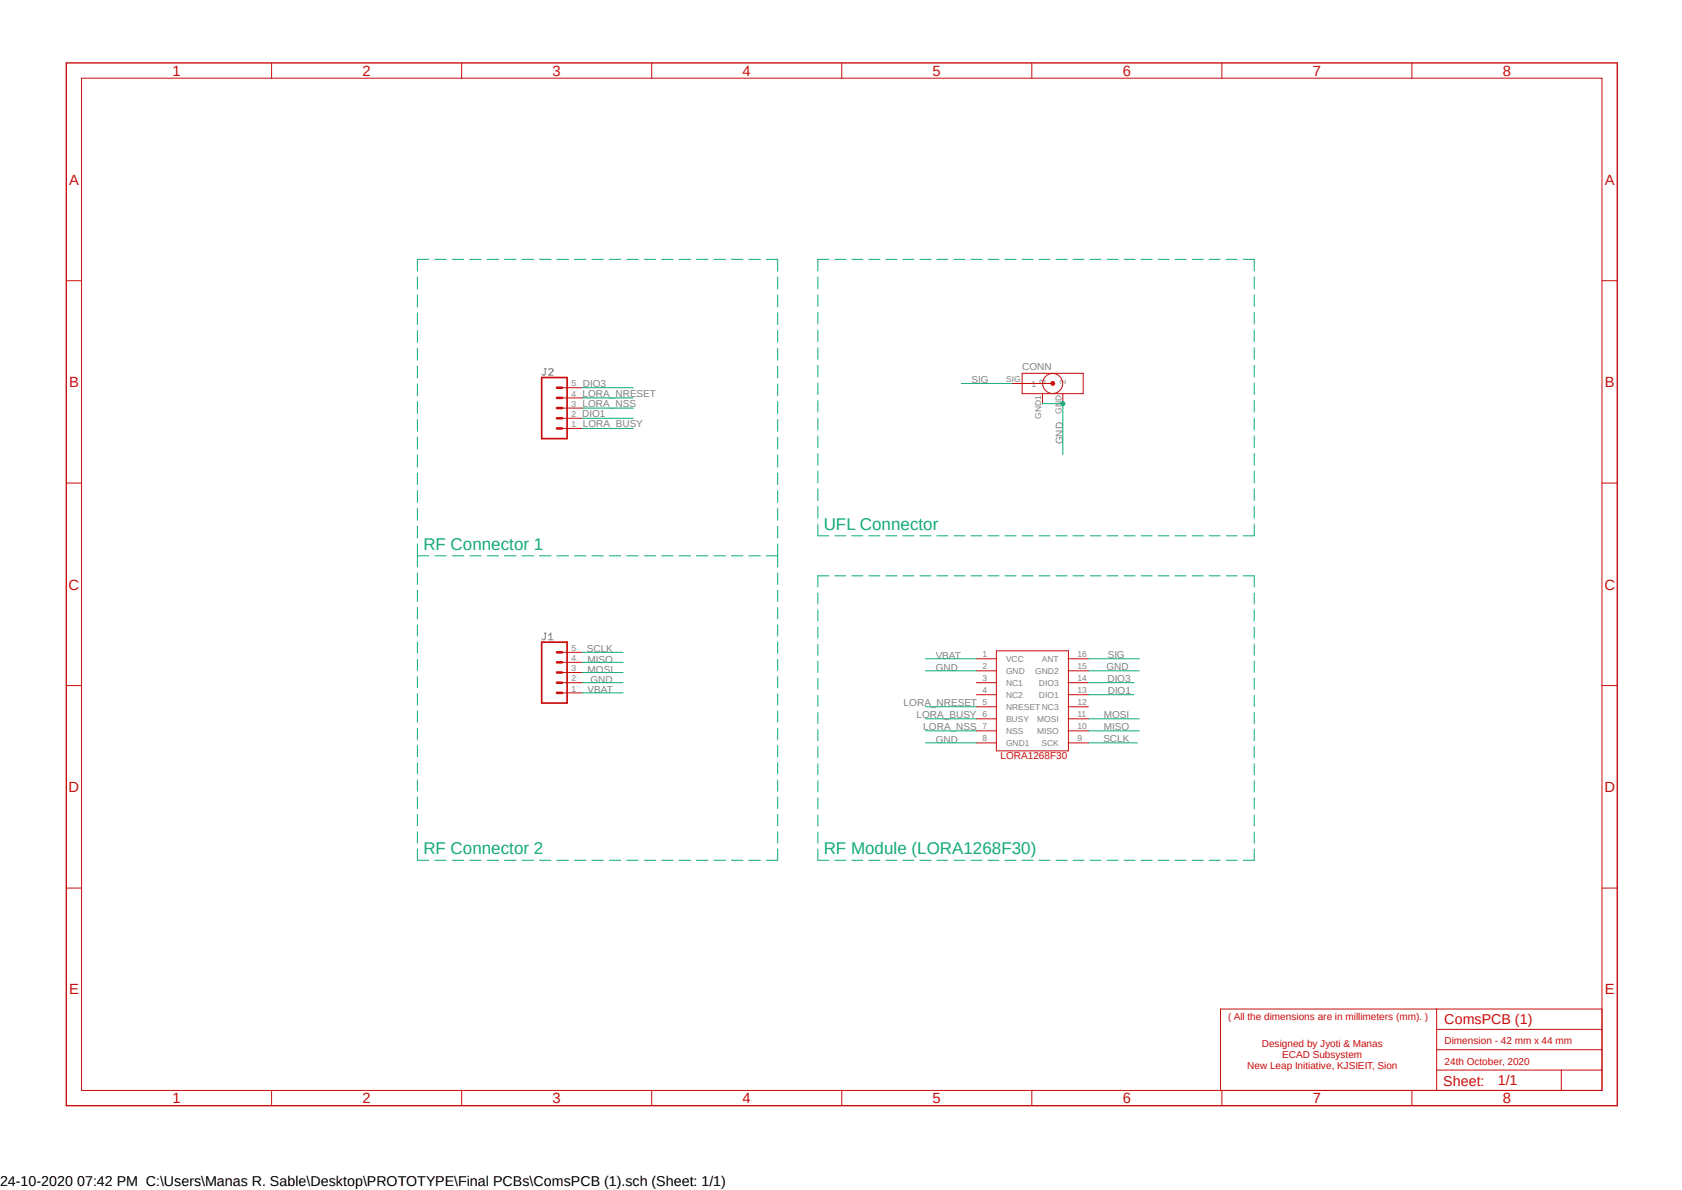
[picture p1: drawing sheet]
<svg xmlns="http://www.w3.org/2000/svg" width="420mm" height="297mm" viewBox="0 0 420 297" stroke-linecap="round" stroke-linejoin="round" font-family="sans-serif">
<path d="M16 15.4l388.2 261.2M404.2 15.4l-388.2 261.2" fill="none" stroke="#fff" stroke-width=".25"/>
<path d="M135.9 92h.5M136.1 92v1.4l-.2 .2-.6-.2M137 92.3l.2-.3h.6l.3 .3v.3l-1.1 1h1.1M135.9 158h.5M136.1 158v1.4l-.2 .3-.6-.3M137 159.7h1.1M137 158.6l.5-.6v1.7" fill="none" stroke="#808080" stroke-width=".25"/>
<g fill="none" stroke="#c90d0c" stroke-width=".25">
<path d="M252.7 95.7h10.1M255.2 93.2h15.3v5.1h-15.3zM260.3 98.3v2.5M265.4 98.3v2.5"/>
<circle cx="262.8" cy="95.7" r="2.5"/>
</g>
<path d="M262.5 95.3l.3-.1 .4 .1 .2 .4-.2 .4-.4 .1-.3-.1-.1-.4z" fill-rule="evenodd" fill="#c90d0c"/>
<g fill="none" stroke="#c90d0c" stroke-width=".25">
<path d="M20.4 19.5h379.6v252.7h-379.6zM67.8 15.7v3.8M115.3 15.7v3.8M162.7 15.7v3.8M210.2 15.7v3.8M257.6 15.7v3.8M305.1 15.7v3.8M352.6 15.7v3.8M16.6 70.1h3.8M400 70.1h3.8M140.3 99.3h5.1M140.3 96.8h5.1"/>
<path d="M262.5 95.3l.3-.1 .4 .1 .2 .4-.2 .4-.4 .1-.3-.1-.1-.4zM140.3 106.9h5.1M140.3 104.4h5.1M140.3 101.9h5.1M16.6 120.6h3.8M400 120.6h3.8M16.6 171.1h3.8M140.3 172.9h5.1M140.3 170.4h5.1M140.3 167.9h5.1M140.3 165.3h5.1M140.3 162.8h5.1"/>
<path d="M243.8 170.4h5.1M243.8 164.4h5.1M243.8 167.4h5.1M243.8 173.4h5.1M243.8 176.4h5.1M243.8 179.4h5.1M248.8 162.4h18v25h-18zM266.7 170.4h5.1M266.7 164.4h5.1M266.7 167.4h5.1M266.7 173.4h5.1M266.7 176.4h5.1"/>
<path d="M266.7 179.4h5.1M400 171.1h3.8M243.8 182.4h5.1M243.8 185.4h5.1M266.7 182.4h5.1M266.7 185.4h5.1M16.6 221.7h3.8M400 221.7h3.8M358.7 251.8v20.4M358.7 256.9h41.3M400 251.8h-95.2v20.4M67.8 272.2v3.8"/>
<path d="M115.3 272.2v3.8M162.7 272.2v3.8M210.2 272.2v3.8M257.6 272.2v3.8M305.1 272.2v3.8M352.6 272.2v3.8M358.7 267.1h41.3M358.7 262h41.3M389.8 267.1v5.1"/>
</g>
<path d="M135.3 94.2h6.3v15.3h-6.3zM135.3 160.3h6.3v15.2h-6.3z" fill="none" stroke="#c90d0c" stroke-width=".42"/>
<path d="M139.1 96.8h1.2M139.1 99.3h1.2M139.1 101.9h1.2M139.1 104.4h1.2M139.1 106.9h1.2M139.1 167.9h1.2M139.1 170.4h1.2M139.1 172.9h1.2M139.1 162.8h1.2M139.1 165.3h1.2" fill="none" stroke="#c90d0c" stroke-width=".64"/>
<path d="M16.6 15.7h387.2v260.3h-387.2z" fill="none" stroke="#c90d0c" stroke-width=".34"/>
<path d="M260.3 100.8h5.1v12.7M145.4 172.9h10.2M145.4 170.4h10.2M231.1 164.4h12.7" fill="none" stroke="#0dab76" stroke-width=".25"/>
<circle cx="265.4" cy="100.8" r=".51" fill="#0dab76"/>
<g fill="none" stroke="#0dab76" stroke-width=".25">
<path d="M104.2 69.2v2.9M104.2 73.6v3M104.2 78.1v2.9M107.1 64.7h-2.9v3M108.6 64.7h2.8M112.9 64.7h2.9M117.3 64.7h2.8M121.7 64.7h2.8M126 64.7h2.9M130.3 64.7h2.9M134.7 64.7h2.9M139.1 64.7h2.8"/>
<path d="M143.4 64.7h2.9M147.8 64.7h2.8M152.1 64.7h2.9M156.5 64.7h2.8M160.9 64.7h2.8M165.2 64.7h2.9M169.5 64.7h2.9M173.9 64.7h2.9M178.3 64.7h2.8M182.6 64.7h2.9M187 64.7h2.9M191.3 64.7h2.9v3"/>
<path d="M194.2 69.2v2.9M194.2 73.6v3M194.2 78.1v2.9M204.2 69.1v3M204.2 73.6v2.9M204.2 78v2.9M207 64.7h-2.8v2.9M208.4 64.7h2.8M212.7 64.7h2.7M217 64.7h2.7M221.2 64.7h2.7M225.4 64.7h2.8"/>
<path d="M229.7 64.7h2.8M233.9 64.7h2.8M238.2 64.7h2.8M242.4 64.7h2.8M246.7 64.7h2.7M251 64.7h2.7M255.2 64.7h2.7M259.4 64.7h2.8M263.7 64.7h2.7M267.9 64.7h2.8M272.2 64.7h2.7M276.4 64.7h2.8"/>
<path d="M280.7 64.7h2.7M284.9 64.7h2.8M289.2 64.7h2.7M293.4 64.7h2.8M297.7 64.7h2.7M301.9 64.7h2.8M306.2 64.7h2.7M310.4 64.7h2.8v2.9M313.2 69.1v3M313.2 73.6v2.9M313.2 78v2.9M104.2 82.5v2.9"/>
<path d="M104.2 87v2.9M104.2 91.4v2.9M104.2 95.8v3M145.4 99.3h12.7M145.4 96.8h12.7M194.2 82.5v2.9M194.2 87v2.9M194.2 91.4v2.9M194.2 95.8v3M204.2 82.4v2.9M204.2 86.8v2.9M204.2 91.2v2.9"/>
<path d="M204.2 95.6v2.9M204.2 100v2.9M240 95.7h12.7M313.2 82.4v2.9M313.2 86.8v2.9M313.2 91.2v2.9M313.2 95.6v2.9M313.2 100v2.9M104.2 100.2v3M104.2 104.7v3M104.2 109.1v3M104.2 113.6v2.9"/>
<path d="M104.2 118v2.9M145.4 106.9h12.7M145.4 101.9h12.7M145.4 104.4h12.7M194.2 100.2v3M194.2 104.7v3M194.2 109.1v3M194.2 113.6v2.9M194.2 118v2.9M204.2 104.4v2.9M204.2 108.8v2.9M204.2 113.2v2.9"/>
<path d="M204.2 117.6v2.9M313.2 104.4v2.9M313.2 108.8v2.9M313.2 113.2v2.9M313.2 117.6v2.9M104.2 122.5v2.9M104.2 126.9v2.9M104.2 131.4v2.9M104.2 135.8v5.7M104.2 138.7h2.9M108.6 138.7h2.8M112.9 138.7h2.9"/>
<path d="M117.3 138.7h2.8M121.7 138.7h2.8M126 138.7h2.9M130.3 138.7h2.9M134.7 138.7h2.9M139.1 138.7h2.8M143.4 138.7h2.9M147.8 138.7h2.8M152.1 138.7h2.9M156.5 138.7h2.8M160.9 138.7h2.8M165.2 138.7h2.9"/>
<path d="M169.5 138.7h2.9M173.9 138.7h2.9M178.3 138.7h2.8M182.6 138.7h2.9M187 138.7h2.9M191.3 138.7h2.9M194.2 122.5v2.9M194.2 126.9v2.9M194.2 131.4v2.9M194.2 135.8v5.7M204.2 122v2.9M204.2 126.4v2.9"/>
<path d="M204.2 130.8v2.9h2.8M208.4 133.7h2.8M212.7 133.7h2.7M217 133.7h2.7M221.2 133.7h2.7M225.4 133.7h2.8M229.7 133.7h2.8M233.9 133.7h2.8M238.2 133.7h2.8M242.4 133.7h2.8M246.7 133.7h2.7M251 133.7h2.7"/>
<path d="M255.2 133.7h2.7M259.4 133.7h2.8M263.7 133.7h2.7M267.9 133.7h2.8M272.2 133.7h2.7M276.4 133.7h2.8M280.7 133.7h2.7M284.9 133.7h2.8M289.2 133.7h2.7M293.4 133.7h2.8M297.7 133.7h2.7M301.9 133.7h2.8"/>
<path d="M306.2 133.7h2.7M313.2 122v2.9M313.2 126.4v2.9M313.2 130.8v2.9h-2.8M104.2 143v2.8M104.2 147.3v2.8M104.2 151.6v2.8M104.2 156v2.7M194.2 143v2.8M194.2 147.3v2.8M194.2 151.6v2.8M194.2 156v2.7"/>
<path d="M204.2 148v2.7M204.2 152.2v2.8M204.2 156.5v2.8M207 143.7h-2.8v2.8M208.4 143.7h2.8M212.7 143.7h2.7M217 143.7h2.7M221.2 143.7h2.7M225.4 143.7h2.8M229.7 143.7h2.8M233.9 143.7h2.8M238.2 143.7h2.8"/>
<path d="M242.4 143.7h2.8M246.7 143.7h2.7M251 143.7h2.7M255.2 143.7h2.7M259.4 143.7h2.8M263.7 143.7h2.7M267.9 143.7h2.8M272.2 143.7h2.7M276.4 143.7h2.8M280.7 143.7h2.7M284.9 143.7h2.8M289.2 143.7h2.7"/>
<path d="M293.4 143.7h2.8M297.7 143.7h2.7M301.9 143.7h2.8M306.2 143.7h2.7M310.4 143.7h2.8v2.8M313.2 148v2.7M313.2 152.2v2.8M313.2 156.5v2.8M104.2 160.2v2.8M104.2 164.5v2.8M104.2 168.9v2.8M104.2 173.1v2.9"/>
<path d="M104.2 177.5v2.8M145.4 167.9h10.2M145.4 165.3h10.2M145.4 162.8h10.2M194.2 160.2v2.8M194.2 164.5v2.8M194.2 168.9v2.8M194.2 173.1v2.9M194.2 177.5v2.8M204.2 160.8v2.7M204.2 165v2.8M204.2 169.3v2.7"/>
<path d="M204.2 173.6v2.7M204.2 177.8v2.8M231.1 167.4h12.7M231.1 179.4h12.7M231.1 176.4h12.7M271.8 167.4h12.7M271.8 179.4h12.7M271.8 164.4h12.7M271.8 170.4h11.4M271.8 173.4h11.4M313.2 160.8v2.7M313.2 165v2.8"/>
<path d="M313.2 169.3v2.7M313.2 173.6v2.7M313.2 177.8v2.8M104.2 181.8v2.8M104.2 186.1v2.8M104.2 190.4v2.8M104.2 194.7v2.8M104.2 199v2.8M194.2 181.8v2.8M194.2 186.1v2.8M194.2 190.4v2.8M194.2 194.7v2.8"/>
<path d="M194.2 199v2.8M204.2 182.1v2.8M204.2 186.4v2.7M204.2 190.6v2.8M204.2 194.9v2.8M204.2 199.1v2.8M231.1 185.4h12.7M231.1 182.4h12.7M271.8 185.4h12.2M271.8 182.4h12.7M313.2 182.1v2.8M313.2 186.4v2.7"/>
<path d="M313.2 190.6v2.8M313.2 194.9v2.8M313.2 199.1v2.8M104.2 211.9v2.8h2.9M104.2 203.3v2.8M104.2 207.6v2.8M108.6 214.7h2.8M112.9 214.7h2.9M117.3 214.7h2.8M121.7 214.7h2.8M126 214.7h2.9M130.3 214.7h2.9"/>
<path d="M134.7 214.7h2.9M139.1 214.7h2.8M143.4 214.7h2.9M147.8 214.7h2.8M152.1 214.7h2.9M156.5 214.7h2.8M160.9 214.7h2.8M165.2 214.7h2.9M169.5 214.7h2.9M173.9 214.7h2.9M178.3 214.7h2.8M182.6 214.7h2.9"/>
<path d="M187 214.7h2.9M194.2 211.9v2.8h-2.9M194.2 203.3v2.8M194.2 207.6v2.8M204.2 203.4v2.8M204.2 207.7v2.7M204.2 211.9v2.8h2.8M208.4 214.7h2.8M212.7 214.7h2.7M217 214.7h2.7M221.2 214.7h2.7M225.4 214.7h2.8"/>
<path d="M229.7 214.7h2.8M233.9 214.7h2.8M238.2 214.7h2.8M242.4 214.7h2.8M246.7 214.7h2.7M251 214.7h2.7M255.2 214.7h2.7M259.4 214.7h2.8M263.7 214.7h2.7M267.9 214.7h2.8M272.2 214.7h2.7M276.4 214.7h2.8"/>
<path d="M280.7 214.7h2.7M284.9 214.7h2.8M289.2 214.7h2.7M293.4 214.7h2.8M297.7 214.7h2.7M301.9 214.7h2.8M306.2 214.7h2.7M313.2 203.4v2.8M313.2 207.7v2.7M313.2 211.9v2.8h-2.8"/>
<circle cx="265.4" cy="100.8" r=".51"/>
</g>
<g font-size="4.2" fill="#0dab76">
<text x="105.7" y="137.2">RF Connector 1</text>
<text x="205.7" y="132.2">UFL Connector</text>
<text x="105.7" y="213.2">RF Connector 2</text>
<text x="205.7" y="213.2">RF Module (LORA1268F30)</text>
</g>
<g font-size="3.7" fill="#c90d0c">
<text x="43.1" y="18.9">1</text>
<text x="90.5" y="18.9">2</text>
<text x="138" y="18.9">3</text>
<text x="185.4" y="18.9">4</text>
<text x="232.9" y="18.9">5</text>
<text x="280.3" y="18.9">6</text>
<text x="327.8" y="18.9">7</text>
<text x="375.3" y="18.9">8</text>
<text x="17.2" y="46.1">A</text>
<text x="400.7" y="46.1">A</text>
<text x="17.2" y="96.6">B</text>
<text x="400.7" y="96.6">B</text>
<text x="17.1" y="147.1">C</text>
<text x="400.6" y="147.1">C</text>
<text x="17.1" y="197.7">D</text>
<text x="400.6" y="197.7">D</text>
<text x="17.2" y="248.2">E</text>
<text x="400.7" y="248.2">E</text>
<text x="43.1" y="275.4">1</text>
<text x="90.5" y="275.4">2</text>
<text x="138" y="275.4">3</text>
<text x="185.4" y="275.4">4</text>
<text x="232.9" y="275.4">5</text>
<text x="280.3" y="275.4">6</text>
<text x="327.8" y="275.4">7</text>
<text x="375.3" y="275.4">8</text>
</g>
<g font-size="3.6" fill="#c90d0c">
<text x="360.6" y="255.7">ComsPCB (1)</text>
<text x="360.4" y="271">Sheet:</text>
<text x="374" y="270.9">1/1</text>
</g>
<text font-size="3.6" x="0" y="296">24-10-2020 07:42 PM C:\Users\Manas R. Sable\Desktop\PROTOTYPE\Final PCBs\ComsPCB (1).sch (Sheet: 1/1)</text>
<g font-size="2.5" fill="#808080">
<text x="242.6" y="95.7">SIG</text>
<text x="255.2" y="92.4">CONN</text>
<text x="145.5" y="101.6">LORA_NSS</text>
<text x="145.5" y="99">LORA_NRESET</text>
<text x="145.5" y="96.5">DIO3</text>
<text x="145.4" y="104.1">DIO1</text>
<text x="145.5" y="106.6">LORA_BUSY</text>
<text x="265.4" y="110.9" transform="rotate(-90 265.4 110.9)">GND</text>
<text x="146.5" y="162.8">SCLK</text>
<text x="146.7" y="167.9">MOSI</text>
<text x="146.7" y="165.4">MISO</text>
<text x="233.6" y="164.4">VBAT</text>
<text x="233.6" y="167.4">GND</text>
<text x="276.3" y="167.2">GND</text>
<text x="276.6" y="164.2">SIG</text>
<text x="146.7" y="172.9">VBAT</text>
<text x="147.4" y="170.4">GND</text>
<text x="276.5" y="170.2">DIO3</text>
<text x="276.6" y="173.1">DIO1</text>
<text x="225.6" y="176.2">LORA_NRESET</text>
<text x="228.9" y="179.2">LORA_BUSY</text>
<text x="275.6" y="179.2">MOSI</text>
<text x="230.6" y="182.2">LORA_NSS</text>
<text x="233.6" y="185.4">GND</text>
<text x="275.5" y="185.1">SCLK</text>
<text x="275.6" y="182.2">MISO</text>
</g>
<g font-size="2.5" fill="#c90d0c">
<text x="249.8" y="189.4">LORA1268F30</text>
<text x="306.7" y="254.7">( All the dimensions are in millimeters (mm). )</text>
<text x="315" y="261.4">Designed by Jyoti &amp; Manas</text>
<text x="360.7" y="260.7">Dimension - 42 mm x 44 mm</text>
<text x="311.4" y="266.7">New Leap Initiative, KJSIEIT, Sion</text>
<text x="320.2" y="264.1">ECAD Subsystem</text>
<text x="360.7" y="265.7">24th October, 2020</text>
</g>
<g font-size="2.1" fill="#808080">
<text x="251.2" y="95.3">SIG</text>
<text x="261.1" y="95.9" transform="rotate(-90 261.1 95.9)">3</text>
<text x="266.1" y="95.9" transform="rotate(-90 266.1 95.9)">2</text>
<text x="142.7" y="101.5">3</text>
<text x="142.7" y="99">4</text>
<text x="142.7" y="96.4">5</text>
<text x="257.6" y="96.5">1</text>
<text x="142.7" y="106.6">1</text>
<text x="142.7" y="104.1">2</text>
<text x="260" y="104.5" transform="rotate(-90 260 104.5)">GND1</text>
<text x="265" y="103.3" transform="rotate(-90 265 103.3)">GND</text>
<text x="142.7" y="167.5">3</text>
<text x="142.7" y="165">4</text>
<text x="142.7" y="162.4">5</text>
<text x="245.4" y="164">1</text>
<text x="245.4" y="167">2</text>
<text x="251.2" y="165.2">VCC</text>
<text x="260.1" y="165.2">ANT</text>
<text x="269" y="167">15</text>
<text x="269" y="164">16</text>
<text x="142.7" y="172.6">1</text>
<text x="142.7" y="170.1">2</text>
<text x="245.4" y="170.1">3</text>
<text x="245.4" y="173.1">4</text>
<text x="251.2" y="168.2">GND</text>
<text x="251.2" y="171.2">NC1</text>
<text x="258.5" y="168.2">GND2</text>
<text x="259.4" y="171.2">DIO3</text>
<text x="269" y="173.1">13</text>
<text x="269" y="170.1">14</text>
<text x="245.4" y="176.1">5</text>
<text x="245.4" y="179.1">6</text>
<text x="251.2" y="174.2">NC2</text>
<text x="251.2" y="177.2">NRESET NC3</text>
<text x="259.4" y="174.2">DIO1</text>
<text x="269" y="179.1">11</text>
<text x="269" y="176.1">12</text>
<text x="245.4" y="182">7</text>
<text x="245.4" y="185">8</text>
<text x="251.2" y="180.2">BUSY</text>
<text x="251.2" y="183.2">NSS</text>
<text x="259" y="183.2">MISO</text>
<text x="259" y="180.2">MOSI</text>
<text x="269" y="185">9</text>
<text x="269" y="182">10</text>
<text x="251.2" y="186.2">GND1</text>
<text x="260.1" y="186.2">SCK</text>
</g>
</svg>
